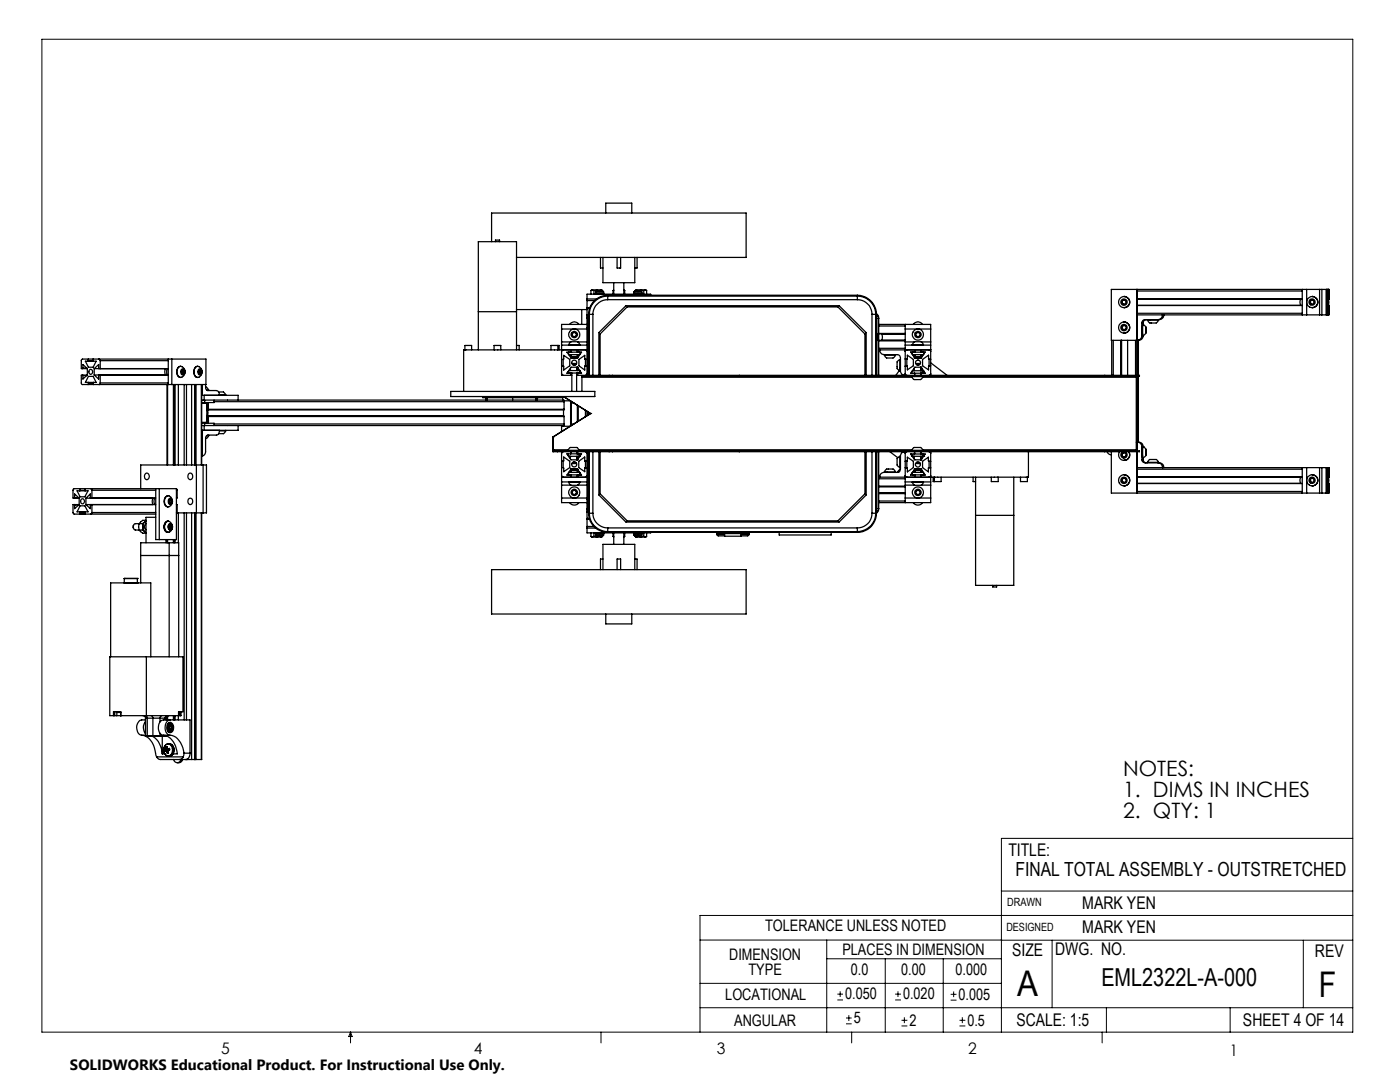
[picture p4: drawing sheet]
<svg xmlns="http://www.w3.org/2000/svg" width="279mm" height="216mm" viewBox="0 0 279 216" stroke-linecap="round" stroke-linejoin="round" font-family="sans-serif">
<g fill="none" stroke="#000" stroke-width=".2">
<path d="M8.4 7.8h261.6v198.2h-261.6zM199.8 177.8h70.2M270 167.3h-70.2v38.7M139.7 187.6h60.2M139.7 196.2h60.1M165 187.6v18.4M165 191.3h34.8M167.1 199.5h1.1M167.1 198.4h1.1M167.7 197.8v1.1M176.7 191.3v14.7M178.6 199.5h1.2"/>
<path d="M178.6 198.4h1.2M179.2 197.8v1.1M188.2 191.3v14.7M189.7 199.6h1.2M189.7 198.4h1.2M190.3 197.8v1.2M199.8 187.6h70.2M210 187.6v13.5M260.1 187.6v13.5M270 182.7h-130.3v23.3M70 206v2.1M70 206l.3 .8h-.7z"/>
<path d="M119.9 206v2.1M139.7 201.1h130.3M168.8 204.3h1.2M168.8 203.1h1.2M169.4 202.6v1.1M170 206v2.1M179.9 204.7h1.2M179.9 203.6h1.2M180.5 203v1.2M191.5 204.7h1.2M191.5 203.6h1.2M192.1 203v1.2"/>
<path d="M220 206v2.1M220.8 201.1v4.9M245.5 201.1v4.9"/>
</g>
<path d="M33.9 105.5a.36 .36 0 0 0 .4-.4 .36 .36 0 0 0-.4-.3l-.2 .4 .2 .3" fill="none" stroke="#808080" stroke-width=".2" stroke-dasharray="15.2 1.3 1.3 1.3" stroke-linecap="butt"/>
<path d="M33.7 104.9l.3-.2 .3 .2v.4l-.3 .3-.3-.3z" fill="none" stroke="#808080" stroke-width=".25"/>
<g fill="none" stroke="#000" stroke-width=".25">
<path d="M98.1 48.2v-5.7h50.8v8.9h-45.8M98.9 48.2v-.3h.8v.3M117.2 59.7v.3M117.2 59.7h1.8M117.2 60v1.5M117.2 60h1.4M117.9 58v.7M118.3 57.9l.2 .1M118.3 57.9h.8M118.3 57.9l-.4 .1M118.5 58v.7M118.9 58.6h1.6"/>
<path d="M118.9 58.3h1.6M118.9 58.3l.1-.1h1.4l.1 .1M118.9 58.3v.3M118.9 58.6l.1 .1M119.1 57.9l.6 .1M119.1 57.9h.9M119.1 57.9l-.6 .1M119.7 58v.2M119.8 51.4v2.1h.5M120 57.9l-.3 .1M120 57.9l.3 .1M120.3 58v.2"/>
<path d="M120.3 51.4v5h6.4v-5M120.5 58.3v.3M120.5 58.6l-.1 .1M120.9 42.5v-2h5.2v2M121.3 59.8a3 3 0 0 0-3 2.9M121.3 58.9a3.8 3.8 0 0 0-3.8 3.8M121.3 58.9v.9M121.3 59.8h49.8M121.3 58.9h49.8M122.3 58v.7M122.5 57.9l-.2 .1M122.5 56.4v2.3"/>
<path d="M123.2 51.4v2.1h.7v-2.1M124.5 57.9l.2 .1M124.5 56.4v2.3M124.7 58v.7M126.5 58.6h1.6M126.5 58.3h1.6M126.5 58.3l.1-.1h1.4l.1 .1M126.5 58.3v.3M126.5 58.6l.1 .1M126.8 58v.2M127 57.9l.3 .1M127 57.9h.9"/>
<path d="M127 57.9l-.2 .1M127.1 51.4v2.1h-.4M127.3 58v.2M127.9 57.9l.6 .1M127.9 57.9h.9M127.9 57.9l-.6 .1M128.1 58.3v.3M128.1 58.6l-.1 .1M128.5 58v.7M128.8 57.9l.2 .1M128.8 57.9l-.3 .1M129 58v.7"/>
<path d="M129.9 58.9v-.2h-12.7v1M171.1 59.8a2.95 2.95 0 0 1 2.9 2.9M171.1 58.9a3.8 3.8 0 0 1 3.8 3.8M171.1 58.9v.9M224.3 59.2h.1M224.3 59.2a1.11 1.11 0 0 1 1.2 1.1 1.11 1.11 0 0 1-1.2 1.1M226.9 57.7v10.2M226.9 59.9v.7M226.9 59.7h33M226.9 57.7v17.2M226.9 58.1h33M259.6 59.7l-.2 .6 .2 .7"/>
<path d="M259.9 57.7h.9M259.9 57.7v5.1M259.9 57.7h-38.1v10.2h5.4M260.8 57.7h2.5M260.8 57.7v5.1M261.6 59.9h.5l.2 .4-.2 .4h-.5l-.2-.4zM261.9 59.2h.1M261.9 59.2a1.11 1.11 0 0 1 1.1 1.1 1.11 1.11 0 0 1-1.1 1.1M263.3 57.7h.5M263.3 57.7v5.1M263.8 57.7h.9M263.8 57.7v5.1"/>
<path d="M264.7 57.7l.6 .1v1.9M264.7 57.7v5.1M264.8 59.6v1.3zM265 57.7v5.1M265 59.7h.1M265 59.7v-.9l.1 .9M265 57.7v.4M265 58.2h.2l-.1 1.2zM265.1 57.7v.1M265.1 58.1v.1M265.1 57.8v.3M265.1 59.7v1.2"/>
<path d="M265.1 57.8h.1M265.1 58.1h.1M265.1 59.8v1zM265.1 59.5l.1 .2M265.1 59.7l.1 2M265.1 59.7h.2M265.2 58.8l-.1 .9M16.5 74.9h.1M16.5 73.4v.2M16.5 73.4v-.7l.9 .9M16.5 73.4h.8M16.5 74.9h.8"/>
<path d="M17 72.1h2.2l-.6 1.2h-1zM17.4 73.6h-1.2v-1.7l.2-.2 24.7-.1v5.1h-24.7l-.2-.1v-1.7h1.2M17.4 74.8l-.9 .8v-.7M17.4 73.6v1.2M17.6 76.3v.1M17.6 72v.1M17.6 76.7h.1M17.6 71.6v.4M17.6 76.4v.3M17.6 75.1h1l.6 1.2h-2.2zM17.6 76.7h1M17.6 76.4h1"/>
<path d="M17.6 72h1M18 73.7a.46 .46 0 0 1 .5 .5 .46 .46 0 0 1-.5 .4l-.3-.2v-.4zM18.6 72l.1 .1M18.6 76.7h.1M18.6 71.6v.4M18.6 76.4v.3M18.7 76.3l-.1 .1M18.8 73.6l.9-.9v.9M18.8 74.8l.9 .8v-.7M18.8 73.6h14.8M18.8 73.6v1.2M18.8 74.8l14.8 .1"/>
<path d="M19.8 71.6l.2 .4M20 76.4l-.2 .3M20 72v1.6M20 74.9v1.5M20 76.4h13.6M20 72h13.6M33 73.6l-.1 .6 .1 .7M33.3 76.7v16.1M33.4 73.6l-.1 .3 .1 1M33.4 76.7v16.1M33.6 71.6v5.1M34.3 71.6v5.1"/>
<path d="M34.6 76.7v16.1M34.9 76.7v16.1M35.5 73.4a.77 .77 0 0 1 .9-.2 .77 .77 0 0 1 .5 .7 .95 .95 0 0 1-.2 1 .95 .95 0 0 1-1 .3l-.3-.4-.1-.6zM35.6 76.7v16.1M36.1 73.1a1.17 1.17 0 0 0-.9 1.1 1.17 1.17 0 0 0 .9 1.1M36.2 73.8a.48 .48 0 0 1 .6-.1 .48 .48 0 0 1 .1 .7 .43 .43 0 0 1-.5 .4 .43 .43 0 0 1-.3-.6zM36.3 73.8l.2 .4M36.5 74.2l-.2 .4M36.5 74.2h.3M36.8 76.7v16.1M36.8 74.2l-.1-.4h-.4l-.1 .4 .1 .4M36.8 74.2l-.1 .4h-.4"/>
<path d="M37.2 76.7v16.1M38.2 76.7v16.1M38.8 76.7v16.1M39.1 73.2a1 1 0 0 1 1.1 .4 1 1 0 0 1 0 1.2 .79 .79 0 0 1-1.1 .4 .79 .79 0 0 1-.4-1l.1-.5zM39.1 76.7v16.1M39.5 73.1a1.22 1.22 0 0 0-.5 2.1l.5 .1M39.7 73.7a.59 .59 0 0 1 .7 .3 .59 .59 0 0 1-.3 .8 .59 .59 0 0 1-.7-.4 .59 .59 0 0 1 .3-.7zM39.7 73.8l.2 .4M39.8 73.8h.2l.2 .4-.2 .4h-.2l-.2-.4zM39.9 74.2h.3M39.9 74.2l-.2 .4M40.2 76.7v16.1"/>
<path d="M40.3 79.8h72.2l.1 .4M40.3 76.7v16.1M40.3 78.9h7.2v.9M40.4 76.7v2.2M40.7 78.9v.9M40.9 79.8v.5M41 77.3h.3l.4 .6M41 76.7v.7l.3 .5h1.9a.84 .84 0 0 1 .6 .9M41.2 77.9h.5M41.7 77.9h.1M42.7 79.8v.5h-1.8M43.6 78.2h.3a.89 .89 0 0 1 1.1 .6"/>
<path d="M43.8 78.8h1.2M43.8 78.8v.1M45 78.8v.1M90 78.1h28.7v1h-28.7zM92.8 69.8h-.3v8.3M92.8 69.8h19.3M92.8 69.8v-.9h1.3v.9M95.5 69.8v-21.6h7.6v21.6M95.5 62.2h7.6M96.3 79.1v.2M96.3 79.3h.6M96.3 79.3h16"/>
<path d="M96.9 79.3v.5M96.9 79.3h5.4M97.2 79.3v.5M98.6 69.8v-.9h1.3v.9M102.3 79.3h4.9M102.3 79.3v.5M103.1 68.9h.5v.9M103.1 61.8h14.1M107 79.3v.5M107.2 79.3h.1M107.2 79.3v.5M107.2 79.3h5.1"/>
<path d="M111.3 68.9h-1.3v.9M111.3 68.9h.3v.9M111.3 68.9v.9M112.1 74.6l.3 .3M112.1 68.9v.9M112.1 68.2v.7M112.1 65.7v2.5M112.1 69.8v5.1h2M112.1 71.7h.3M112.1 73h.3M112.1 65.7h5.1M112.1 68.9h5.1"/>
<path d="M112.1 68.2h1.8M112.3 79.3h.1M112.3 79.3v.5M112.4 79.1l-.1 .2M112.4 69.8l-.3 .3M112.4 71.7v1.3M112.4 71.7l.1-.8 1.2 .8v1.3l-1.2 .8-.1-.8M112.5 79.1l5.4 3.4M112.6 80h1.2M113.3 74.2v.3M113.5 68.8l.1-.2a1.38 1.38 0 0 1 1.9-.2l.2 .4M113.5 74v.4h2.2v-.4"/>
<path d="M113.5 73.9h2.2M113.5 68.8h2.2M113.5 68.8v.1M113.7 64.7a1.09 1.09 0 0 1 1.8 0M113.8 73.5v.4M113.9 69.8v.1M113.9 74.5v.4M113.9 74.5h.2M113.9 70.3h.1M113.9 70.8v.5M113.9 70.3h-.8l.9 1.1M113.9 70.2v.1"/>
<path d="M113.9 69.8v.5M113.9 70.8v.6M114 71.2h1.3l-.2 .2h-1zM114 69.8v.5M114 70.8v.6M114 71.4h1.3M114.1 72.5h.9v.2M114.1 74.4v3.7M114.2 66.5l.4-.2 .4 .2v.5l-.4 .2-.4-.2zM114.3 72.8h.6M115.1 74.4v3.7M115.1 73.6h.2l-.2-.3v.6"/>
<path d="M115.3 70.2l.1 .1M115.3 69.8v.5M115.3 70.8v.6M115.3 73.3v.6M115.3 74.5v.4M115.3 73.3h-1.3l-.9 1.2h.8M115.3 73.3l.8 1.2h-.7M115.3 68.2h1.9M115.4 69.8l-.1 .1M115.4 74.5h-.1M115.4 74.5h-.3v.4h112.3v.2h-111.3M115.4 70.3h.1"/>
<path d="M115.4 70.3h.7l-.8 1.1M115.4 70.8v.5M115.4 73.4v.5M115.6 74.4v.1M115.7 68.8v.1M115.7 70.7v-.4h-2.2v.5h2.2M116.1 61.8v2.9M116.1 74.9v3.2M116.1 75.3h65.9M116.8 69.8l.4 .3M116.8 71.7v1.3M117.2 71.7l-.5-.1v-.7l-1.2 .8v1.3l1.2 .8v-.7l.5-.1"/>
<path d="M117.2 74.6l-.4 .3M117.2 68.9v.9M117.2 68.2v.7M117.2 62.9v2.8M117.2 64.7h-5.1v1M117.2 62.8v.1M117.2 61.5h.1M117.2 62.8h.1M117.2 62.8h.2M117.2 69.8h-5.1M117.2 61.5v1.3M117.2 65.7v2.5"/>
<path d="M117.2 69.8v5.1M117.2 61.5h.5M117.2 61.6h.5M117.2 62.9h.1M117.3 63.5v11.4M117.5 62.7l-.3 .6 .1 .2M117.5 62.9l-.2 .6M117.5 62.7h.8M117.5 62.7v12.2M117.6 74.9v-12.2a3.6 3.6 0 0 1 3.7-3.6h49.8a3.6 3.6 0 0 1 3.7 3.6v12.2M118.3 62.7v12.2M119.5 74.9v-8.5l5.4-5.4h42.6l5.4 5.4v8.5"/>
<path d="M119.8 74.9v-8.3l5.4-5.4h42l5.4 5.4v8.3M121.6 74.9v.2M122.2 74.9v.2M147.5 74.9v.2M174 62.7h.9M174 62.7v12.2M174.9 66.4l.3 .8-.3 .9M174.9 62.6l.4 .5 .1 .4M174.9 62.7l.4 .8M174.9 62.7v12.2M175.3 63.5h.1M175.3 63.5v11.4"/>
<path d="M175.4 64.7h10.3v1M175.4 63.5v11.4M175.4 67.9h5.3M175.4 66.6h5.3M175.4 68h5.3M175.4 69.5h5.3M175.4 65.1h5.3M175.4 66.5h5.3M175.6 69.8a.91 .91 0 0 0 .9 1M176.5 70.8l.2 .4a.83 .83 0 0 0 1 .2 .77 .77 0 0 0 1-.6M176.5 70.8h2.2M176.5 70.8h2.6a.6 .6 0 0 1 .6 .6v2.6"/>
<path d="M176.5 70.8h.1M178.7 70.8h.1M179.5 73.9l-.7 1M179.6 71.8l-.3 .1a.8 .8 0 0 0-.3 1.1 .8 .8 0 0 0 .6 1M179.6 71.8v2.2M179.6 71.8h.1M179.6 74h.1M179.7 74a.9 .9 0 0 0 .9 .9M180.7 71.6l.4 .1v-.8l1.2 .8v1.3l-1.2 .8v-.8l-.4 .1M180.7 74.6l.3 .3M180.7 66.6h-4.8l.2 .7-.2 .6M180.7 68.9v6"/>
<path d="M180.7 68.2v.7M180.7 64.7v1M180.7 65.7v2.5M180.7 65.7h5M180.7 68.9h5M180.7 68.2h1.8M181 69.8l-.3 .3M181 71.7v1.3M182 75.1v.2a1.44 1.44 0 0 0 1.9 .3l.3-.5M182 75.1h2.2M182 74.2v.3M182 75.1h.1"/>
<path d="M182.1 70.7v-.4h2.2v.5h-2.2M182.1 74h2.1v.5M182.1 68.8h2.2M182.1 68.8v.1M182.1 73.9h.4M182.2 64.7a1.09 1.09 0 0 1 1.9 0M182.5 74.5l.1 .4M182.5 74.5h1.4M182.5 70.2v.1M182.5 70.8v.5M182.5 73.4v.6M182.5 70.2h-.7l.8 1.2"/>
<path d="M182.5 70.8v.6M182.6 70.2h-.1M182.6 71.2h1.2l-.1 .2h-1zM182.6 69.8v.5M182.6 70.8v.6M182.6 71.4h1.2M182.7 72.5l.9 .1M182.8 66.5l.4-.2 .4 .2v.5l-.4 .2-.4-.2zM182.9 72.8h.6M183.7 73.9h.6v.5h-.1M183.7 73.4l.1 .2h-.1M183.7 73.3v.7"/>
<path d="M183.7 74.5v.4M183.8 68.2h-.6a.84 .84 0 0 0-1.1 .6M183.8 68.2l.5 .6M183.8 70.8v.6M183.8 73.3v.6M183.8 74.5v.4M183.8 73.3h-1.2l-.8 1.2h.7M183.8 73.3l.8 1.2h-.7M183.9 70.2h.1M183.9 69.8l-.1 .5M183.9 68.2h1.8M183.9 74.5h.1"/>
<path d="M183.9 70.2h.7l-.8 1.2M183.9 70.2v.1M183.9 70.8v.5M183.9 73.4v.5M184.1 75.3h42.7M184.2 75.1h.1M184.3 68.8v.1M185.4 71.7l-.1-.8-1.2 .8v1.3l1.2 .8 .1-.8M185.4 71.7h.3M185.4 73h.3M185.4 69.8l.3 .3M185.4 71.7v1.3"/>
<path d="M185.7 74.6l-.3 .3M185.7 68.9v.9M185.7 68.2v.7M185.7 65.7v2.5M185.7 69.8v5.1M185.7 69.8h-10.3M185.7 72.4l3.3 2.5M220.5 74.9v.2M221.9 67.9v7M222.2 67.9v7M223.7 67.9v7M223.8 67.9v7"/>
<path d="M223.9 60v.5M223.9 65.1v.5M223.9 60l.4-.2 .4 .2v.5l-.4 .2-.4-.2M223.9 65.1l.4-.2 .4 .2v.5l-.4 .2-.4-.2M223.9 60h.1M223.9 60.5h.1M223.9 65.6h.1M223.9 65.1h.1M224.3 61.4h.1M224.3 64.2h.1M224.3 66.5h.1M224.3 64.2a1.11 1.11 0 0 1 1.2 1.2 1.11 1.11 0 0 1-1.2 1.1"/>
<path d="M225 67.9v7M226.6 67.9v7M226.8 75.1v.2M226.8 75.3v14.4M226.9 60v.5M226.9 62.8h33M226.9 61h33M226.9 60.9h32.7M226.9 75.1v14.9M226.9 62.5h33M227 67.9v7M227 75.1v13.1"/>
<path d="M227.1 67.9v7M227.1 75.1v13.1M227.2 67.9v7M227.2 75.1v13.1M227.9 67a.97 .97 0 0 1-.9 .9M227.9 67h.2M227.9 64.4v2.6M227.9 64.4h.2M228.1 64.8l.6 .4M228.1 64.8v2.2l.6-.5M228.1 64.8l-.1 .3v1.9M228.1 67a.9 .9 0 0 1-.9 .9"/>
<path d="M228.1 64.4v.4M228.1 67h.1M228.7 65.2v1.3zM228.7 66.1h.1M228.7 65.7h.1M228.7 65.7v-.3v.9v-.2M228.7 65.7v.4M228.8 63.8a.6 .6 0 0 0-.7 .6M229 63.9l.1 .2a.81 .81 0 0 0 1.1 .4 .85 .85 0 0 0 1-.6M229 63.9h2.2M229 63.8v.1M231.2 63.8v.1"/>
<path d="M232 62.9a.9 .9 0 0 1-.9 .9M232 62.8v.1M232 62.9h.3M232.3 62.9a.97 .97 0 0 1-.9 .9h-2.9a.6 .6 0 0 0-.6 .6M232.3 62.8v.1M259.9 62.8h.9M260.8 62.8h2.5M261.4 60.3h.1M261.9 61.4h.1M263.3 62.8h.5M263.8 62.8h.9M265 62.5v.3"/>
<path d="M265 60.9h.1M265.1 62.4v.1M265.1 60.9l-.1 .8v-.7M265.1 62.5v.3M265.1 61.2l.1 1.2h-.2zM265.1 62.5h.1M265.1 61h.2M265.2 61h-.1M265.3 61v1.7l-.6 .1M14.9 99.3v.1M14.9 99.3v-.7l.9 .8v1.3l-.9 .8v-.7M14.9 99.3h.8"/>
<path d="M15.4 97.9h2.2l-.7 1.2h-.9zM16 97.9h-.1M16 97.5v.4M16 97.9h1M16.2 99.7a.44 .44 0 0 1 .7 .3 .44 .44 0 0 1-.7 .4l-.1-.4zM17 97.9h.1M17 97.5v.4M17.1 99.4v1.3M17.1 99.4h13.4M18.1 97.5l.2 .3M18.3 97.8v1.6M18.3 97.8h12.8"/>
<path d="M28.1 97.5v-4.7h13.1v9.5h-5.9M29.1 94.5a.58 .58 0 0 1 .7 .6 .58 .58 0 0 1-.8 .5l-.2-.6zM30.5 99.4l-.1 .6 .1 .7M30.9 99.4l-.2 .6 .2 .7M31.1 99.4h-13l-.1-.8-.9 .8M31.1 97.5v10.2h4.1v-10.2M31.8 97.5v10.2M33 99.3a.75 .75 0 0 1 .9-.3 .75 .75 0 0 1 .5 .7 .94 .94 0 0 1-.2 1.1 .94 .94 0 0 1-1 .2l-.3-.4-.1-.6zM33.5 98.9a1.17 1.17 0 0 0-.8 1.1 1.17 1.17 0 0 0 .8 1.1M33.8 99.4a.6 .6 0 0 1 .6 .6 .6 .6 0 0 1-.6 .6l-.2-.4v-.5zM33.8 99.7l.1 .1M33.9 99.8v.5"/>
<path d="M33.9 99.8h.4M34.3 99.8l-.3-.2-.3 .2v.5l.3 .2 .3-.2M34.3 99.8v.5M35.2 97.5h-20.5l-.1 1.9h1.2M35.2 97.5l.1 .3M35.2 97.8h.1M35.3 97.8v1.6h-.1M37.6 94.6a.52 .52 0 0 1 .7-.1 .52 .52 0 0 1 .2 .7 .5 .5 0 0 1-.7 .5 .5 .5 0 0 1-.3-.7zM37.6 99.6a.56 .56 0 0 1 .8 0 .56 .56 0 0 1 0 .8 .49 .49 0 0 1-.7 .2 .49 .49 0 0 1-.2-.6zM39.2 92.8v9.5M40.3 84.3h.7l.1 .2M40.3 84.5h.6"/>
<path d="M40.3 80.3h.6M40.3 90.9h.1M40.4 85.9v5M40.5 92.8v9.5M40.7 84.9v1M40.9 84.5h1.8v.4M40.9 84.5v.4M41.1 80.3l-.1 .2h-.7M41.2 86.9h.5M41.3 80.3v1.4M41.3 83v.1M41.3 81.7h.1"/>
<path d="M41.3 83.1h.1M41.3 81.7v-.8v.8M41.3 83v1.5M41.3 83v.9v-.8M41.3 81.7v1.3M41.3 80.3l.1 1.2 .1-1.2M41.3 84.5l.1-1.2 .1 1.2M41.4 81.9v1zM41.4 80.3l.1 .5M41.5 81.7v-.8v.8M41.5 83v.9v-.9M41.5 83l71.1 .1"/>
<path d="M41.5 84h.1M41.5 81.7v1.3M41.5 84v.5M41.5 81.7h.1M41.5 83h.1M41.5 83l.1 .1M41.6 81.7h-.1M41.6 80.3v1.4M41.6 83.1v1.4M41.6 83.1h71M41.6 81.7h71M41.7 86.9l-.4 .6h-.3"/>
<path d="M41.7 86.8v.1M42.7 84.6h69.9M42.7 80.2h69.9M43.8 86h1.2M43.8 85.9a.85 .85 0 0 1-.6 .9l-2 .1-.2 .4v2.8a.76 .76 0 0 1-.6 .8M45 86l-.1 .3a.8 .8 0 0 1-1 .2h-.3M45 85.9v.1M47.5 84.9v1h-7.2M110.3 89.7l.1 .4M110.3 89.7l.1 .3M110.3 89.7h.1M110.3 87.2h.1"/>
<path d="M110.3 87.2v2.5M110.3 89.7h3.1M110.4 90h117v.1h-117M110.4 90v.1M111.2 90v.1M112.1 94.9l.3 .3M112.1 95.2v1M112.1 96.2v.6M112.1 99.4v.9h5.1M112.1 85.1v.9M112.1 99.4h5.1M112.1 84.9v.2"/>
<path d="M112.1 86v.1M112.1 90.1v5.1M112.1 96.8v2.6M112.1 95.2h5.1M112.1 93.3h.3M112.1 92h.3M112.1 96.2h5.1M112.1 85.1h1.7M112.1 96.8h1.8M112.1 86h.2M112.4 90.1l-.3 .4M112.4 84.9v.2"/>
<path d="M112.4 92v1.3M112.4 92l.1-.8 1.2 .8v1.3l-1.2 .8-.1-.8M112.5 81.7h.1M112.5 81.7v1.3M112.6 84.6l-.1 .3h-72.2M112.6 81.7h-71.1M112.6 80.2v1.5M112.6 83.1v1.5M113.3 89.9l.2-.3a.74 .74 0 0 1 1-.3 .82 .82 0 0 1 1.1 .6M113.3 89.9h2.3M113.3 89.9v.1M113.3 90.6v.2"/>
<path d="M113.5 96.2l.1 .2a1.38 1.38 0 0 0 1.9 .3l.2-.5M113.5 91.1h.3M113.5 91.1h.1M113.5 96.2h2.2M113.5 96.2h.1M113.8 91.1v.4M113.9 94.8v.1M113.9 90.6h1.5M113.9 80v5M113.9 93.7v.6M113.9 94.8h.1M113.9 93.6h1.3l.9 1.2-.8 .1"/>
<path d="M113.9 90.1v.5M113.9 80.1v4.8M113.9 93.6v.7M113.9 94.8v.4M113.9 93.6l-.8 1.2h.8M114 90v.1M114 93.6v.7M114 94.8v.4M114.1 93.6h.1a.92 .92 0 0 1 1.1 .3h-1.3zM114.2 98l.4-.2 .4 .2v.5l-.4 .2-.4-.2zM114.3 92.3h.6M114.6 80.5l-.6-.2v4.4l.6-.2"/>
<path d="M115 92.4v.1h-.9M115.1 91.1h.6M115.1 91.5h.2l-.2 .2M115.1 90.1v.5M115.1 91.1v.7M115.3 90.5l.8 .1-.9 1.2h-1.3l-.8-1.2h.8M115.3 80.9v3.2M115.3 90.1v.5M115.3 91.1v.7M115.3 93.6v.7M115.3 94.8v.4M115.3 96.8h1.9"/>
<path d="M115.4 80.9v3.2M115.4 91.1v.5M115.4 93.7v.6M115.4 94.8h.1M115.5 89.7h66.5M115.6 89.9v.1M115.6 90.6h.1v.5M115.6 90.6v.5h-2.1M115.7 94.3h-2.2v.5h2.2v-.5M115.7 96.2h.1M116.8 90.1l.4 .4M116.8 81.9v1.2"/>
<path d="M116.8 92v1.3M117.2 91.9l-.5 .1v-.8l-1.2 .8v1.3l1.2 .8v-.8l.5 .1M117.2 94.9l-.4 .3M117.2 95.2v1M117.2 96.2v.6M117.2 99.4v2.7M117.2 82.1v.8M117.2 90.1v5.1M117.2 96.8v2.6M117.3 82.1v.8M117.3 90.1v11.4M117.5 97.2l-.1 .5 .1 .5"/>
<path d="M117.5 82.3v.5M117.5 90.1v12.3M117.6 90.1v12.3a3.6 3.6 0 0 0 3.7 3.7h49.8a3.7 3.7 0 0 0 3.7-3.7v-12.3M117.6 82.4v.3M117.9 82.5h.1M117.9 82.5l-7.6 4.7M118.3 90.1v12.3M119.5 90.1v8.7l5.4 5.4h42.6l5.4-5.4v-8.7M119.8 90.1v8.4l5.4 5.4h42l5.4-5.4v-8.4M121.6 90v.1M122.2 90v.1M147.5 90v.1"/>
<path d="M174 90.1v12.3M174.9 90.1v12.3M175.3 90.1v11.4M175.4 95.2h29.6M175.4 98.4h5.3M175.4 90.1v11.4M175.4 97.1h5.3M175.4 97h5.3M175.4 100h5.3M175.4 98.5h5.3M175.4 95.5h5.3M175.6 95.2h.1"/>
<path d="M176.5 94.2l.2-.4a.83 .83 0 0 1 1-.2 .77 .77 0 0 1 1 .6M176.5 94.2h2.2M176.5 94.3a.85 .85 0 0 0-.9 .9M176.5 94.2v.1M176.5 94.3h2.6M177.6 90.1l1.6 1.2M178.7 94.2v.1M179.2 94.1l.2 .1M179.6 91.1l-.3 .1a1.86 1.86 0 0 0-.2 1.8l.5 .3M179.6 91.1v2.2M179.6 91.1h.1M179.6 93.3h.1"/>
<path d="M179.7 93.5l-.6 .8M179.7 91.1v2.5a.6 .6 0 0 1-.6 .7M180.6 90.1a.85 .85 0 0 0-.9 1M180.7 94.9l.3 .3M180.7 92h.4v-.8l1.2 .8v1.3l-1.2 .9v-.9h-.4M180.7 95.2v1M180.7 96.2v.6M180.7 99.4v.9M180.7 99.4h5M180.7 90.1v5.1M180.7 96.8v2.6M180.7 95.2h5"/>
<path d="M180.7 96.2h5M180.7 96.8h1.8M181 90.1l-.3 .4M181 92v1.3M182 89.9v-.2a1.56 1.56 0 0 1 1.9-.3l.3 .5M182 89.9h2.2M182 89.9v.1M182 90.6v.3M182.1 96.2l.1 .2a1.38 1.38 0 0 0 1.8 .3l.3-.5M182.1 91.1h.4M182.1 91.1h.1M182.1 94.3h2.2"/>
<path d="M182.1 94.3v.5h2.2v-.5M182.1 91.1h2.1M182.1 96.2h2.2M182.1 96.2h.1M182.5 94.8v.1M182.5 90.1v.5M182.5 90.6h1.4M182.5 91.1v.5M182.5 93.7v.6M182.5 94.8h.1M182.5 90.6h-.8l.9 1.2h1.2M182.5 93.6v.7"/>
<path d="M182.5 94.8v.4M182.6 93.6v.7M182.6 94.8v.4M182.6 93.6l-.9 1.2h.8M182.6 93.6h1.2M182.7 93.6h.1a.92 .92 0 0 1 1 .3h-1.2zM182.8 98l.4-.2 .4 .2v.5l-.4 .2-.4-.2zM183 92.3h.4M183.6 92.4l-.9 .1M183.7 91.1h.6M183.7 91.5h.1l-.1 .2M183.7 90.1v.5"/>
<path d="M183.7 91.1v.7M183.8 90.5l.1 .1M183.8 90.1v.5M183.8 91.1v.7M183.8 93.6v.7M183.8 94.8v.4M183.8 93.6l.8 1.2h-.7M183.9 96.8h1.8M183.9 94.8l-.1 .1M183.9 90.1l-.1 .1M183.9 90.6h.7l-.8 1.2M183.9 91.1v.5"/>
<path d="M183.9 93.7v.6M183.9 94.8h.1M184.1 89.7h42.7M184.2 91.1h.1M184.2 89.9v.1M184.2 90.6v.5M184.3 96.2h.1M184.3 91.1h.1M184.3 90.6v.5M185.4 92l-.1-.8-1.2 .8v1.3l1.2 .9v-.8l.1-.1M185.4 92h.3M185.4 93.3h.3"/>
<path d="M185.4 90.1l.3 .4M185.4 92v1.3M185.7 94.9l-.3 .3M185.7 95.2v1M185.7 96.2v.6M185.7 99.4v.9h-10.3M185.7 90.1v5.1M185.7 96.8v2.6M186.2 95.2v.9h.3M186.5 95.2v.9M187.8 95.2v.9h-1.3M194.2 95.2v.9h.5"/>
<path d="M194.7 95.2v21.6h7.6v-21.6M197.8 95.2v.9h1.4v-.9M203.7 95.2v.9h1.3v-.9M205.2 90.1v5.1h-.2M220.5 90v.1M220.9 90.1l.4 .5 .5 .2M221.8 90.1v8.3h38.1M223.4 90.1a1.12 1.12 0 0 0 .9 1.8M223.9 90.5l.4-.2 .4 .2v.5l-.4 .2-.4-.2M223.9 90.5v.5M223.9 95.6v.5M223.9 95.6l.4-.2 .4 .2v.5l-.4 .2-.4-.2"/>
<path d="M223.9 91h.1M223.9 90.5h.1M223.9 95.6h.1M223.9 96.1h.1M224.2 90.1a.64 .64 0 0 0-.4 1 .64 .64 0 0 0 1.1 0 .64 .64 0 0 0-.5-1M224.3 91.9h.1M224.3 94.7h.1M224.3 96.9h.1M224.3 94.7a1.11 1.11 0 0 1 1.2 1.1 1.11 1.11 0 0 1-1.2 1.1M225.2 90.1a1.09 1.09 0 0 1 .1 1.2 1.09 1.09 0 0 1-1 .6 1.12 1.12 0 0 0 .9-1.8zM226.8 89.7v.3M226.8 88.2h.4"/>
<path d="M226.9 88.2v1.8M226.9 90.1v8.3M226.9 95.6v.5M226.9 95.5v.7M226.9 95.2h33M226.9 96.5h33M226.9 93.3h33M226.9 96.4h32.7M226.9 93.6h33M226.9 98.1h33M227 88.2a.9 .9 0 0 1 .9 .9M227.2 88.2a.85 .85 0 0 1 .9 .9"/>
<path d="M227.9 91.7a.66 .66 0 0 0 .6 .7h2.9a.9 .9 0 0 1 .9 .9M227.9 89.1h.2M227.9 89.1v2.6M227.9 91.7h.2M228 89.1v.9a1.75 1.75 0 0 0 .1 1.4M228.1 91.7a.66 .66 0 0 0 .7 .7M228.1 89.1h.1M228.1 91.3v.4M228.7 89.6l-.6-.4v2.2M228.7 90.9l-.6 .5M228.7 89.6v1.3zM228.7 90.5h.1"/>
<path d="M228.7 90h.1M228.7 90v-.2v.9v-.2M228.7 90v.5M229 92.3l.1-.3a.76 .76 0 0 1 1.1-.3 .8 .8 0 0 1 1 .6M229 92.3h2.2M229 92.3v.1M231.1 92.4a.85 .85 0 0 1 .9 .9M231.2 92.3v.1M232 93.3h.3M232 93.3h.1M232.3 93.3h.1M259.6 95.2l-.2 .6 .2 .7"/>
<path d="M259.9 93.3h.9M259.9 98.4h.9M259.9 93.3v5.1M260.8 98.4h2.5M260.8 93.3h2.5M260.8 93.3v5.1M261.4 95.8h.1M261.6 95.5h.5l.2 .3-.2 .4h-.5l-.2-.4zM261.9 94.7h.1M261.9 96.9h.1M261.9 94.7a1.11 1.11 0 0 1 1.1 1.1 1.11 1.11 0 0 1-1.1 1.1M263.3 93.3h.5"/>
<path d="M263.3 98.4h.5M263.3 93.3v5.1M263.8 93.3h.9M263.8 98.4h.9M263.8 93.3v5.1M264.7 93.3l.6 .1v1.8M264.7 93.3v5.1M264.8 95.2v1.3zM265 98.1v.3M265 93.3v5.1M265 95.2h.1M265 96.4h.1"/>
<path d="M265 95.2v-.8l.1 .8M265 93.3v.3M265 93.7h.2l-.1 1.2zM265.1 97.9v.1M265.1 98.3v.1M265.1 96.4l-.1 .9v-.8M265.1 93.7h.1M265.1 96.7l.1 1.2h-.2zM265.1 93.3v.4M265.1 95.2v1.2M265.1 98v.3M265.1 98h.1"/>
<path d="M265.1 98.3h.1M265.1 95.3v1zM265.1 95.1l.1 .1M265.1 95.2h.2M265.1 96.5h.2M265.1 95.2l.1 2.1M265.2 96.5l-.1 .1M265.2 94.4l-.1 .8M265.3 96.5v1.8l-.6 .1M14.9 100.7v.1M14.9 100.8h.8M15.8 100.7h-1.2v1.6l.1 .3h16.4"/>
<path d="M15.9 102.1l.1 .1M16 102.5l-.1 .1M16 102.2v.3M16 100.9h.9l.7 1.2h-2.2zM16 102.2h1M16 102.5h1M17 102.5v.1M17 102.2v.3M17 102.1v.1M17.1 100.7l.9 .8 .1-.8M17.1 100.7h14M18.3 102.3l-.2 .3"/>
<path d="M18.3 100.7v1.6M18.3 102.3h12.8M24.8 116.3h.1M24.8 115.4h.1M24.8 115.4h2.6M24.8 116.3h2.6M24.8 115.4v.9M26.6 104.8v.6M27.4 116.3h.1M27.4 115.4h.1M27.4 115.4v.9M28.1 110.8h7.6"/>
<path d="M28.4 105.8l.5 .3M28.4 104.5l.1 .6M28.4 104.5h-1.4a.68 .68 0 0 0-.4 .6 .68 .68 0 0 0 .4 .7h1.4M28.5 105.1v.5l.4 .5M28.5 105.1l-.1 .7M28.9 106.1l.2 .1M28.9 104.2l-.4 .5v.4M28.9 104.2l-.5 .3M28.9 106.1l.2 .3M29.1 104.5a.76 .76 0 0 0 0 1.2M29.1 104l-.2 .2M29.1 103.8a1.3 1.3 0 0 0-1.4 1.3 1.3 1.3 0 0 0 1.4 1.3"/>
<path d="M29.1 103.9l-.2 .3M31.1 103.2h-2v5.1M33.1 107.7v.6M33.3 107.7v.6M33.4 107.7v.6M33.5 104a1.2 1.2 0 0 0-.8 1.1 1.2 1.2 0 0 0 .8 1.1M33.5 104a1.2 1.2 0 0 0-.7 1.1 1.2 1.2 0 0 0 .7 1.1M33.7 104.9v.4M33.7 105.3l.3 .3M33.7 104.6l.1-.1a.6 .6 0 0 1 .6 .6 .6 .6 0 0 1-.6 .6l-.2-.5zM33.8 104.6a.6 .6 0 0 1 .7 .3 .6 .6 0 0 1-.3 .8 .5 .5 0 0 1-.6-.2 .5 .5 0 0 1 0-.6zM33.8 108.3h-5.7v8"/>
<path d="M33.8 108.3v22.8M33.8 108.3h1.9v22.8M33.8 104.8l.1 .1M33.9 105.3h.4M33.9 104.9h.4M33.9 105.3l-.1 .1M33.9 104.9v.4M33.9 100.3l-.1 .1M33.9 100.3h.4M34 104.7l-.3 .2M34 104.7l.3 .2M34.3 105.3l-.3 .3"/>
<path d="M34.3 104.9v.4M34.4 105.1v-.3a.76 .76 0 0 0-.6-.8 .76 .76 0 0 0-.9 .6 1 1 0 0 0 0 1.1 1 1 0 0 0 .9 .5l.5-.5 .1-.5M34.6 107.7v.6M34.9 107.7v.6M35.2 100.7h.1v1.6M35.2 102.3h.1M35.3 102.3l-.1 .3M35.6 102.3v6M36.8 102.3v41.4M37.2 102.3v41.4M38.2 102.3v49.3M38.8 102.3v49.3"/>
<path d="M39.1 102.3v49.3M40.2 102.3v49.3M40.3 102.3l-.1 49.3M98.1 113.7h50.8v8.8h-50.8zM113.7 100.3a1.13 1.13 0 0 0 1.8 0M117.2 105.1v.3M117.2 102.1v.1M117.2 103.5v.1M117.2 103.5h.1M117.2 102.2v1.3M117.2 103.6v1.5M117.2 105.4v.9h12.7v-.1"/>
<path d="M117.2 105.4h1.7M117.2 102.2h.2M117.2 103.5h.4M117.2 105.1h1.3M117.2 102.1h.1M117.2 103.6h.5M117.3 101.5l-.1 .2 .3 .6M117.3 101.5l.2 .6M117.5 102.4a3.8 3.8 0 0 0 3.8 3.8M117.5 102.4h.8M117.9 107l.4 .1M117.9 106.3v.7"/>
<path d="M118.3 107.1h.8M118.3 102.4a2.95 2.95 0 0 0 3 2.9M118.5 107l.6 .1M118.5 106.3v.7M118.5 107l-.2 .1M118.9 106.4h1.6M118.9 106.8h1.6M118.9 106.4v.4M119 106.3l-.1 .1M119.1 107.1h.9M119.7 107l.3 .1M119.7 106.8v.2"/>
<path d="M119.7 107l-.6 .1M120.3 107l-.3 .1M120.3 106.8v.2M120.3 111.5h-.5v2.2M120.3 113.7v-5.1h6.4v5.1M120.4 106.3l.1 .1M120.5 106.4v.4M121.3 106.2h21.9M121.3 105.3h49.8M121.3 105.3v.9M122.3 106.3v.7l.2 .1M122.5 106.3v2.3"/>
<path d="M123.2 113.7v-2.2h.7v2.2M124.5 107.1l.2-.1zM124.5 106.3v2.3M124.7 106.3v.7M126.5 106.4h1.6M126.5 106.8h1.6M126.5 106.4v.4M126.6 106.3l-.1 .1M126.7 111.5h.4v2.2M126.8 107l.2 .1M126.8 106.8v.2M127 107.1h.9"/>
<path d="M127.3 107l.6 .1M127.3 107l-.3 .1M127.3 106.8v.2M127.9 107.1h.9M128 106.3l.1 .1M128.1 106.4v.4M128.5 107l.3 .1M128.5 106.3v.7M128.5 107l-.6 .1M129 107l-.2 .1M129 106.3v.7M143 106.2v.4l.2 .3h1.4"/>
<path d="M143.2 106.5h.1M143.3 106.5h.1M143.3 106.5l.1 .1M143.4 106.6h1.2M143.4 106.5v.1M143.5 106.4h-.3M143.5 106.2h-.3v.3M143.5 106.4h5.5M143.5 106.2v.2M143.5 106.2h5.5M144.6 106.5h-1.6M144.6 106.5h3.4"/>
<path d="M144.6 106.5v.5h3.3v-.5M147.9 106.6h1.3M148 106.5h1.5M149 106.4h.4M149 106.2h.4v.3M149 106.2v.2M149.2 106.5v.1M149.3 106.5h.1M149.3 106.5l-.1 .1M149.4 106.5h.1M149.4 106.2h21.7M149.5 106.2v.4l-.2 .3h-1.4"/>
<path d="M155.5 106.2v.6h10.4v-.6M171.1 105.3v.9M174 102.4a2.89 2.89 0 0 1-2.9 2.9M174 102.4h.9M174.9 102.4a3.8 3.8 0 0 1-3.8 3.8M175.3 101.5h.1M175.3 101.5l-.4 .8M175.4 101.5l-.1 .4-.4 .5M182.2 100.3a1.13 1.13 0 0 0 1.9 0M194.7 102.8h7.6M198.1 116.8v.3h.8v-.3M22.1 131.1v-14.8h8v14.8"/>
<path d="M29.2 131.1h-7.3v11.7h.7M29.2 131.1v11.7M29.2 131.1h7.3v10.9h-.9v.8M120.9 122.5v2h5.2v-2M22.6 142.8v-.8h1.5v.8M22.6 142.8h.3M22.9 142.8h.4M22.9 142v.8M23.3 142.8h.8M23.3 142v.8M23.4 142v.2h.7M24.1 142.8h5.1"/>
<path d="M24.1 142.8h.1M28.3 146.7l.8 .2M28.3 146.7h.7M28.5 142.8l.3 .1 .2 .4M29 146.8l.5 .1M29 142.8l.3 .1 .1 .4M29 144a1.95 1.95 0 0 0 0 2.4M29 143.7a1.3 1.3 0 0 0-1.4 .5 1.74 1.74 0 0 0 .7 2.5M29 143.3h.4M29 146.8h.4M29 143.3v3.5M29.1 146.9a4.3 4.3 0 0 1 2 3.8l.2 .3"/>
<path d="M29.2 142.8h6.4M29.4 146.8l.1 .1M29.4 143.3h1.1M29.4 146.8h1.1M29.4 143.3v3.5M29.5 146.9h1.1M30.2 142.8l.2 .1 .1 .4M30.4 146.9a4 4 0 0 1 2 3.5M30.5 143.3h1.4M30.5 146.8h1.4M30.5 146.8l.1 .1M30.5 143.3v3.5"/>
<path d="M30.6 146.9h1.3M31.3 151l.6 .6h5.1M31.3 151h5.3M31.9 146.9h1M31.9 146.8v.1M31.9 143.3h1M31.9 146.8h1M31.9 143.3v.7M31.9 146.3v.5M32.3 142.8l-.2 .1-.2 .4M32.4 150.4h.5M32.4 146.9v3.5"/>
<path d="M32.6 146.7a3 3 0 0 1 2.6 2.7l.2 1h-.9M32.6 146.7h1.3M32.9 149.7v.3l.2-.1M32.9 149.7h.5M32.9 146.8v.1M32.9 143.3h.3M32.9 146.8h.3M32.9 143.3v.4M32.9 146.8h.1M33 148.7a.88 .88 0 0 1 1.1-.1 .88 .88 0 0 1 .3 1 .88 .88 0 0 1-.3 1 .88 .88 0 0 1-1.1 0l-.3-.8zM33 149.6l-.1 .1M33 149.6h.5"/>
<path d="M33.1 149.6h-.1M33.1 149.6h.4M33.1 149.9h.1M33.1 149h.2l.1 .3M33.1 149v.3M33.1 149.4v.1M33.1 149.5h.1M33.1 149.5v.1M33.1 149.3v.1M33.1 149l.2 .1M33.1 149.5h.6M33.1 149.4h.3"/>
<path d="M33.1 149.3h.3M33.2 149.9l.1 .1M33.2 149.9h.1M33.2 149.9h.3h-.3M33.2 146.8l-.3 .1M33.2 143.3v.4M33.3 150h.1M33.3 150l.1 .3M33.3 142.8l-.2 .1-.2 .4M33.3 143v.7M33.4 149.3v.1M33.4 149.3h.1"/>
<path d="M33.4 149.4h.1M33.4 149.7v.1M33.4 142.9v.8M33.5 149.8l-.4 .1M33.5 146h.5M33.5 144.4h.5M33.5 150h-.2M33.5 149.4a.19 .19 0 0 1 .3 0 .19 .19 0 0 1 0 .2 .19 .19 0 0 1-.2 .1l-.1 .1 .1 .4-.2 .1M33.5 149.4h.1M33.5 149.6h.1M33.5 149.4l.3 .1M33.5 150.2l-.1 .1"/>
<path d="M33.5 149.6l-.1 .1M33.5 149.4h.3M33.6 144.3a.73 .73 0 0 1 .9 .1 .73 .73 0 0 1 .1 .8 .7 .7 0 0 1-.5 1 .7 .7 0 0 1-.8-.7v-.8zM33.7 148.4a1.25 1.25 0 0 0-1 1.3 1.25 1.25 0 0 0 1.1 1.2M33.7 148.4a1.29 1.29 0 0 1 .9 1.2 1.29 1.29 0 0 1-.9 1.3M33.7 148.4h.1M33.7 149.4v.1M33.7 149.5l-.2 .1M33.7 144.3l.1 .1M33.7 142.8l-.3 .1-.2 .4M33.8 148.4a1.27 1.27 0 0 1 .9 1.3 1.27 1.27 0 0 1-.9 1.2M33.8 145.4l.3 .2"/>
<path d="M33.8 145v.4M33.8 148.4a1.29 1.29 0 0 1 .9 1.2 1.29 1.29 0 0 1-.9 1.3M33.8 145h.1M33.8 144.6a.66 .66 0 0 1 .8 .5 .66 .66 0 0 1-.5 .8 .79 .79 0 0 1-.3-1.3zM33.8 144.9l.1 .1M33.8 146l-.1 .1M33.9 145h.4M33.9 145v.4M33.9 145.4l-.1 .1M33.9 145.4h.4M33.9 146.7a1.7 1.7 0 0 1-1-1.5 1.7 1.7 0 0 1 .9-1.5h4.1v6.6M33.9 146.7a3.2 3.2 0 0 1 2.7 3l.1 .6"/>
<path d="M34 143.7h-1.4a1.67 1.67 0 0 0-.6 2.6l.6 .4M34.1 144.7l.2 .3M34.1 144.7l-.3 .3M34.3 145.4l-.2 .2M34.3 145v.4M34.5 144.9a.52 .52 0 0 0-.6-.5 .52 .52 0 0 0-.4 .7 .55 .55 0 0 0 .2 .7 .55 .55 0 0 0 .7-.2l.1-.1M34.6 142.8v.9M34.6 151.6a.75 .75 0 0 0 .8 .6 .75 .75 0 0 0 .7-.6M34.9 142.8v.9M35.6 142.8v.9M35.6 142.8h.1M35.7 142v.8"/>
<path d="M35.7 142.8h.3M35.7 142.2h.1M35.9 142l-.2 .2M36 142v.8M36.1 142v.8h-.1M36.5 151.6l-.2 .3a.84 .84 0 0 1-.9 .3M36.6 151l-.3 .3-.5 .3M36.7 150.3l-.1 .7M36.7 150.3h1.2M37 151.6h.2M37.2 151.6h.1M37.2 151.6h3"/>
<path d="M37.9 150.3a1.07 1.07 0 0 1-.9 1.3M38.8 151.6h.1"/>
<circle cx="114.6" cy="72.4" r=".51"/>
<circle cx="114.6" cy="66.7" r=".63"/>
<circle cx="114.6" cy="66.8" r="1.1"/>
<circle cx="183.2" cy="66.7" r=".63"/>
<circle cx="183.2" cy="66.8" r="1.1"/>
<circle cx="183.2" cy="72.3" r=".51"/>
<circle cx="224.3" cy="60.3" r=".63"/>
<circle cx="224.3" cy="65.4" r=".63"/>
<circle cx="224.3" cy="60.3" r="1.1"/>
<circle cx="224.3" cy="65.3" r="1.1"/>
<circle cx="261.8" cy="60.3" r=".63"/>
<circle cx="261.9" cy="60.3" r="1.1"/>
<circle cx="114.6" cy="92.7" r=".52"/>
<circle cx="114.6" cy="98.2" r=".63"/>
<circle cx="114.6" cy="98.3" r="1.1"/>
<circle cx="183.2" cy="98.2" r=".63"/>
<circle cx="183.2" cy="92.7" r=".5"/>
<circle cx="183.2" cy="98.3" r="1.1"/>
<circle cx="224.3" cy="95.8" r=".63"/>
<circle cx="224.3" cy="95.8" r="1.1"/>
<circle cx="261.8" cy="95.8" r=".63"/>
<circle cx="261.9" cy="95.8" r="1.1"/>
</g>
<g font-size="7.1">
<text x="203" y="198.7">A</text>
<text x="263.2" y="198.9">F</text>
</g>
<text font-size="4.9" x="219.8" y="196.7">EML2322L-A-000</text>
<g font-size="4.2">
<text x="224.2" y="154.8">NOTES:</text>
<text x="224.2" y="158.9">1. DIMS IN INCHES</text>
<text x="224.2" y="163.1">2. QTY: 1</text>
</g>
<text font-size="3.9" x="202.7" y="174.9">FINAL TOTAL ASSEMBLY - OUTSTRETCHED</text>
<g font-size="3.5">
<text x="201.2" y="170.7">TITLE:</text>
<text x="216" y="181.4">MARK YEN</text>
<text x="202" y="190.7">SIZE</text>
<text x="210.6" y="190.6">DWG. NO.</text>
<text x="216" y="186.2">MARK YEN</text>
<text x="262.4" y="190.9">REV</text>
<text x="202.9" y="204.6">SCALE: 1:5</text>
<text x="248.1" y="204.6">SHEET 4 OF 14</text>
</g>
<g font-size="3.2">
<text x="152.7" y="185.7">TOLERANCE UNLESS NOTED</text>
<text x="145.5" y="191.5">DIMENSION</text>
<text x="168.1" y="190.5">PLACES IN DIMENSION</text>
<text x="149.4" y="194.6">TYPE</text>
<text x="169.8" y="194.6">0.0</text>
<text x="179.8" y="194.6">0.00</text>
<text x="190.7" y="194.6">0.000</text>
<text x="144.7" y="199.6">LOCATIONAL</text>
<text x="168.7" y="199.4">0.050</text>
<text x="180.2" y="199.4">0.020</text>
<text x="191.3" y="199.5">0.005</text>
<text x="146.5" y="204.6">ANGULAR</text>
<text x="170.4" y="204.2">5</text>
<text x="181.5" y="204.6">2</text>
<text x="193.1" y="204.6">0.5</text>
<text x="44.2" y="210.4">5</text>
<text x="94.6" y="210.3">4</text>
<text x="143.1" y="210.4">3</text>
<text x="193.2" y="210.3">2</text>
<text x="245.4" y="210.6">1</text>
</g>
<text font-size="3" x="14" y="213.5">SOLIDWORKS Educational Product. For Instructional Use Only.</text>
<g font-size="2.3">
<text x="200.8" y="185.7">DESIGNED</text>
<text x="201" y="180.9">DRAWN</text>
</g>
</svg>
